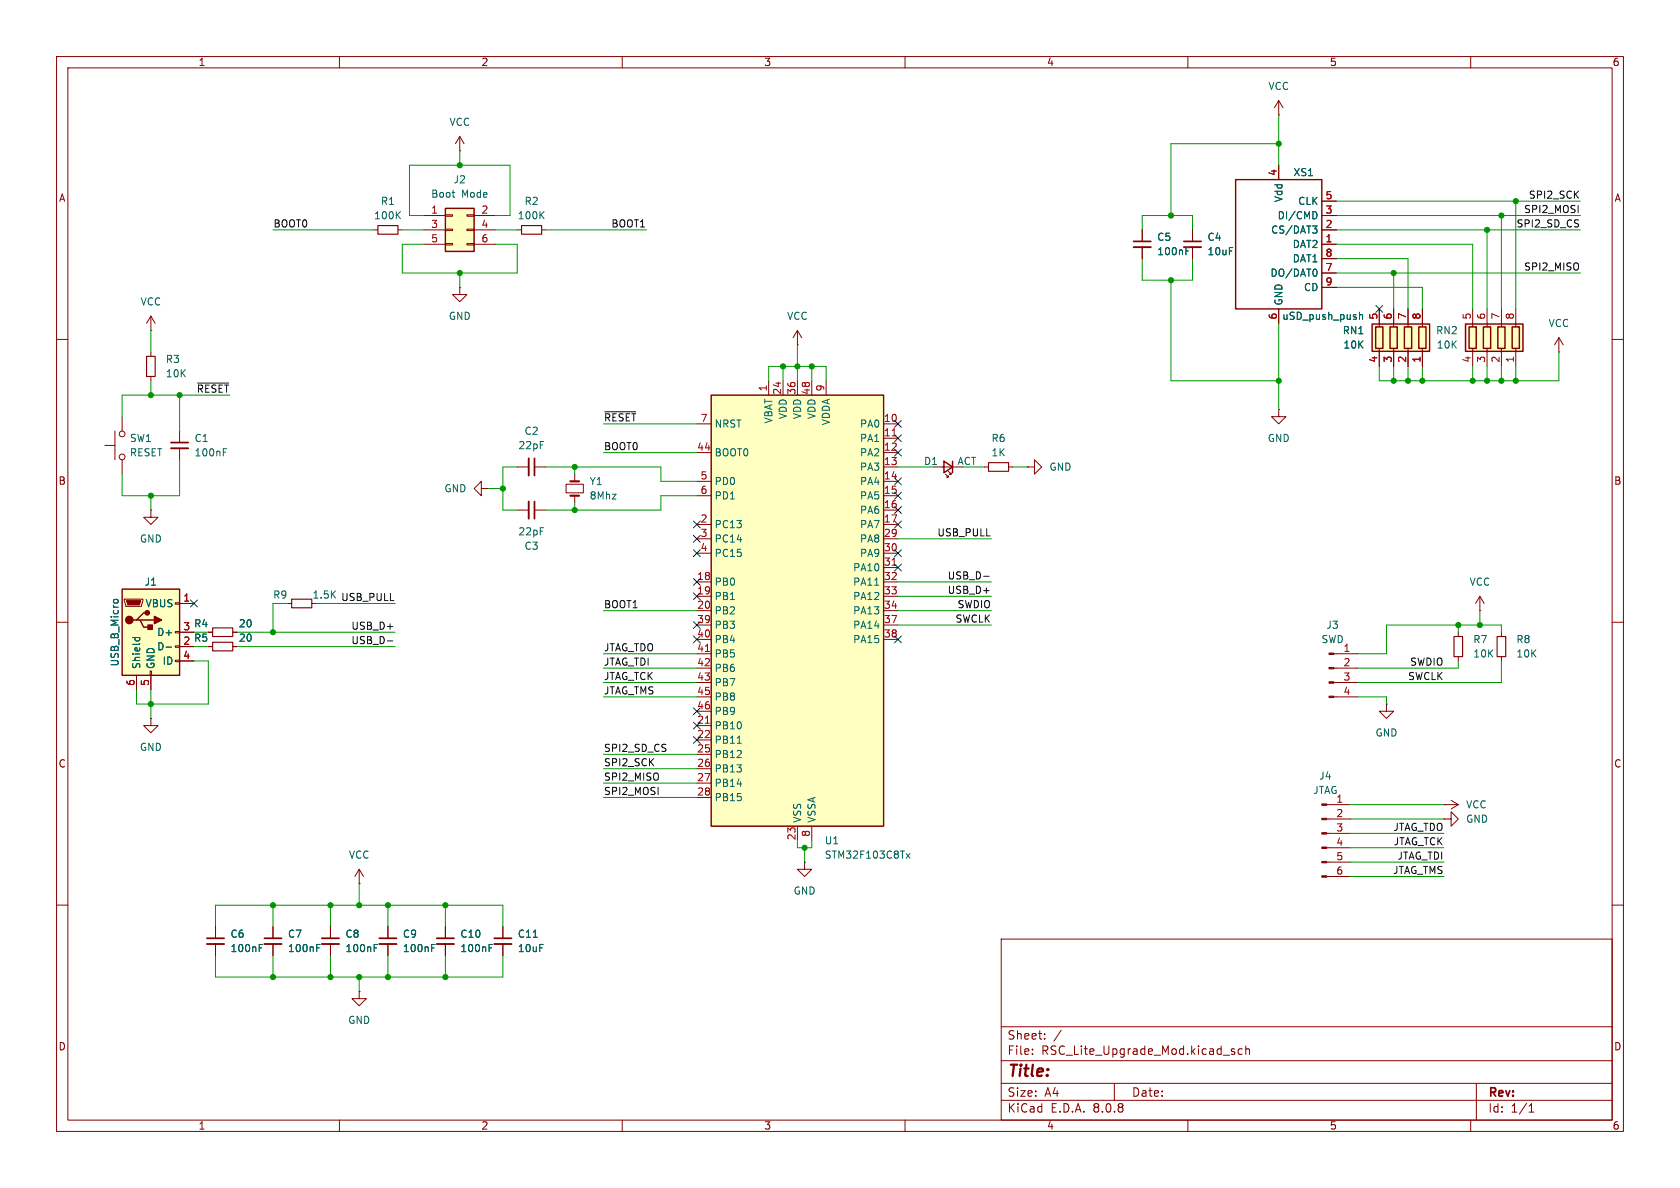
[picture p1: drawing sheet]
<svg xmlns="http://www.w3.org/2000/svg" width="297mm" height="210mm" viewBox="0 0 297 210" stroke-linecap="round" stroke-linejoin="round" font-family="sans-serif">
<g fill="none" stroke="#840000" stroke-width=".18">
<path d="M10 10h277v190h-277zM12 12h273v186h-273zM60 10v2M110 10v2M160 10v2M210 10v2M226.1 17.8l-.8 1.3M226.1 17.8v2.5M226.1 17.8l.7 1.3M260 10v2M81.3 26.7h.1M81.3 24.1l-.8 1.3"/>
<path d="M81.3 24.1v2.6M81.3 24.1l.7 1.3M226.1 20.3h.1M81.3 50.8v1.3h1.2l-1.2 1.2-1.3-1.2h1.3M81.3 50.8h.1M201.9 40.6v2.1M201.9 43.7v2M210.8 40.6v2.1M210.8 43.7v2M10 60h2M18.5 78.7h1.8M20.3 76.2v5.1"/>
<path d="M21.6 73.7v2.5M31.7 76.2v2M31.7 79.2v2.1M226.1 72.4v1.3h1.2l-1.2 1.2-1.3-1.2h1.3M226.1 72.4h.1M285 60h2M21.6 81.3v2.5M100.1 85.6h3v1.5h-3zM101.6 83.8v1.3M101.6 87.6v1.3M10 110h2M261.6 108h.1"/>
<path d="M261.6 105.4l-.7 1.3M261.6 105.4v2.6M261.6 105.4l.8 1.3M285 110h2M26.7 127v1.3h1.2l-1.2 1.2-1.3-1.2h1.3M26.7 127h.1M10 160h2M58.4 163.8v2.1M58.4 166.9v2M63.5 175.3v1.2h1.3l-1.3 1.3-1.3-1.3h1.3M63.5 175.3h.1M68.6 163.8v2.1"/>
<path d="M68.6 166.9v2M177 166h108v32h-108zM285 160h2M60 198v2M110 198v2M160 198v2M177 194.5h108M177 191.5h108M177 187.5h108M177 181.5h108M182.5 186.3v.1M182.5 185.5v.1"/>
<path d="M184.7 183.6v.1M184.7 182.8v.1M187.6 182.1l-1.3 2M197 191.5v3M210 198v2M217.9 185.9l.3 .1 .1 .2-.2 .2h-.3M217.9 185.4l.3 .1M219.6 185.5l-.4-.1-.3 .3v.4l.1 .2h.6M220.2 185.5l.3-.1 .3 .1 .1 .9M220.2 184.9v1.5M260 198v2M261 191.5v6.5"/>
<path d="M270.3 196.6h.9M270.3 195.5l.4-.4v1.5"/>
<circle cx="21.6" cy="76.7" r=".51"/>
<circle cx="21.6" cy="80.8" r=".51"/>
</g>
<path d="M100.8 85.1h1.6M100.8 87.6h1.6" fill="none" stroke="#840000" stroke-width=".38"/>
<path d="M200.4 43.7h3.1M209.3 43.7h3M30.2 79.2h3.1M56.9 166.9h3M67.1 166.9h3" fill="none" stroke="#840000" stroke-width=".33"/>
<path d="M200.4 42.7h3.1M209.3 42.7h3M30.2 78.2h3.1M56.9 165.9h3M67.1 165.9h3" fill="none" stroke="#840000" stroke-width=".3"/>
<path d="M209.7 44.4h.4M209.7 43.8h.6M39.5 79.9h.4M39.5 79.3h.6M66.2 167.6h.4M66.2 167h.6M76.3 167.6h.4M76.3 167h.6" fill="none" stroke="#006464" stroke-width=".18"/>
<path d="M242.6 57.3h10.1v4.8h-10.1z" fill="#ffffc2"/>
<path d="M242.6 57.3h10.1v4.8h-10.1zM243.2 57.8h1.3v3.8h-1.3zM245.7 57.8h1.3v3.8h-1.3zM248.3 57.8h1.3v3.8h-1.3zM250.8 57.8h1.3v3.8h-1.3z" fill="none" stroke="#840000" stroke-width=".25"/>
<path d="M243.8 54.6v3.2M246.4 54.6v3.2M248.9 54.6v3.2M251.5 54.6v3.2M243.8 61.6v3.2M246.4 61.6v3.2M248.9 61.6v3.2M251.5 61.6v3.2M245.1 124.5v1.2h1.3l-1.3 1.3-1.3-1.3h1.3M245.1 124.5h.1" fill="none" stroke="#840000" stroke-width=".18"/>
<path d="M125.7 69.9h30.5v76.2h-30.5z" fill="#ffffc2"/>
<path d="M125.7 69.9h30.5v76.2h-30.5z" fill="none" stroke="#840000" stroke-width=".25"/>
<g fill="none" stroke="#840000" stroke-width=".18">
<path d="M275.6 59.7l-.8 1.3M275.6 59.7v2.5M275.6 59.7l.8 1.3M123.2 74.9h2.5M135.9 67.3v2.6M138.4 67.3v2.6M141 67.3v2.6M143.5 67.3v2.6M146 67.3v2.6M156.2 74.9h2.5M156.2 77.5h2.5M275.6 62.2h.1"/>
<path d="M85.1 86.4v-1.3l-1.3 1.3 1.3 1.2v-1.2h1.3M86.4 86.4h.1M123.2 80h2.5M123.2 85.1h2.5M123.2 87.6h2.5M123.2 92.7h2.5M123.2 95.3h2.5M123.2 97.8h2.5M156.2 80h2.5M156.2 82.6h2.5M156.2 85.1h2.5M156.2 87.6h2.5"/>
<path d="M156.2 90.2h2.5M156.2 92.7h2.5M156.2 95.3h2.5M156.2 97.8h2.5M36.8 114.3h.8M36.8 111.8h.8M41.1 114.3h.8M41.1 111.8h.8M50.8 106.7h.8M55.1 106.7h.8M123.2 102.9h2.5M123.2 105.4h2.5"/>
<path d="M123.2 108h2.5M123.2 110.5h2.5M123.2 113h2.5M123.2 115.6h2.5M123.2 118.1h2.5M156.2 102.9h2.5M156.2 105.4h2.5M156.2 108h2.5M156.2 100.3h2.5M156.2 110.5h2.5M156.2 113h2.5M235.8 115.6h4.2"/>
<path d="M235.8 118.1h4.2M257.8 111.8v.7M257.8 116.1v.7M265.4 111.8v.7M265.4 116.1v.7M123.2 128.3h2.5M123.2 130.8h2.5M123.2 133.4h2.5M123.2 135.9h2.5M123.2 138.4h2.5M123.2 120.7h2.5M123.2 123.2h2.5"/>
<path d="M123.2 125.7h2.5M235.8 120.7h4.2M235.8 123.2h4.2M63.5 156.2h.1M63.5 153.7l-.8 1.2M63.5 153.7v2.5M63.5 153.7l.8 1.2M123.2 141h2.5M141 146.1v2.5M143.5 146.1v2.5M234.5 154.9h4.3M234.5 152.4h4.3"/>
<path d="M234.5 149.9h4.3M234.5 147.3h4.3M234.5 144.8h4.3M234.5 142.2h4.3M255.3 142.2h.1M255.3 142.2h2.5M256.5 141.5l1.3 .7M257.8 142.2l-1.3 .8M38.1 163.8v2.1M38.1 166.9v2M78.7 163.8v2.1M78.7 166.9v2"/>
<path d="M88.9 163.8v2.1M88.9 166.9v2"/>
</g>
<path d="M157.7 77.1h.7M157.7 99.9h.7M124.7 115.2h.7M124.7 127.9h.7" fill="none" stroke="#a90000" stroke-width=".18"/>
<path d="M154.6 103.4h.8M130.3 131.4h.8M160.2 150.9l.7 .8M160.9 150.9l-.7 .8M45.8 167.6h.5M45.8 167h.6M86.5 167.6h.4M86.5 167h.6M94.3 165.7h.7" fill="none" stroke="#006464" stroke-width=".18"/>
<path d="M37.6 113.5h3.5v1.6h-3.5zM37.6 111h3.5v1.5h-3.5zM51.6 105.9h3.5v1.5h-3.5zM257 112.5h1.6v3.6h-1.6zM264.7 112.5h1.5v3.6h-1.5z" fill="none" stroke="#840000" stroke-width=".2"/>
<path d="M36.6 166.9h3M77.2 166.9h3.1M87.4 166.9h3" fill="none" stroke="#840000" stroke-width=".33"/>
<path d="M36.6 165.9h3M77.2 165.9h3.1M87.4 165.9h3" fill="none" stroke="#840000" stroke-width=".3"/>
<g fill="#840000" stroke="#840000" stroke-width=".18">
<path d="M233.7 154.8h.8v.3h-.8z"/>
<path d="M233.7 152.3h.8v.2h-.8z"/>
<path d="M233.7 149.7h.8v.3h-.8z"/>
<path d="M233.7 147.2h.8v.2h-.8z"/>
<path d="M233.7 144.7h.8v.2h-.8z"/>
<path d="M233.7 142.1h.8v.3h-.8z"/>
<path d="M234.9 123.1h.9v.2h-.9z"/>
<path d="M234.9 120.5h.9v.3h-.9z"/>
<path d="M234.9 118h.9v.2h-.9z"/>
<path d="M234.9 115.4h.9v.3h-.9z"/>
</g>
<path d="M259.1 57.3h10.1v4.8h-10.1z" fill="#ffffc2"/>
<path d="M259.1 57.3h10.1v4.8h-10.1zM259.7 57.8h1.3v3.8h-1.3zM262.3 57.8h1.2v3.8h-1.2zM264.8 57.8h1.3v3.8h-1.3zM267.3 57.8h1.3v3.8h-1.3z" fill="none" stroke="#840000" stroke-width=".25"/>
<path d="M260.3 54.6v3.2M262.9 54.6v3.2M265.4 54.6v3.2M268 54.6v3.2M260.3 61.6v3.2M262.9 61.6v3.2M265.4 61.6v3.2M268 61.6v3.2" fill="none" stroke="#840000" stroke-width=".18"/>
<path d="M21.6 104.1h10.1v15.3h-10.1z" fill="#ffffc2"/>
<path d="M218.4 31.8h15.3v22.8h-15.3zM21.6 104.1h10.1v15.3h-10.1zM24.1 109.6h.7l.6 1.3h1.3M24.8 109.6h2.5M26 108.3h-.6l-1.3 1.3h-.6" fill="none" stroke="#840000" stroke-width=".25"/>
<g fill="#840000" stroke="#840000" stroke-width=".25">
<path d="M27.3 109l1.3 .6-1.3 .6z"/>
<path d="M26.2 110.5h.7v.8h-.7z"/>
<circle cx="22.9" cy="109.6" r=".63"/>
<circle cx="26" cy="108.3" r=".38"/>
</g>
<g fill="none" stroke="#840000" stroke-width=".18">
<path d="M226.1 29.2v2.6M233.7 38.1h2.5M233.7 35.6h2.5M26.7 58.4h.1M26.7 55.9v2.5M26.7 55.9l-.8 1.3M26.7 55.9l.7 1.3M66 40.6h.8M70.4 40.6h.7M91.4 40.6h.8M95.8 40.6h.7M141 58.4l-.8 1.3"/>
<path d="M141 58.4v2.6M141 58.4l.7 1.3M226.1 54.6v2.6M233.7 40.6h2.5M233.7 43.2h2.5M233.7 48.3h2.5M233.7 45.7h2.5M233.7 50.8h2.5M26.7 62.2v.8M26.7 66.5v.8M141 61h.1M91.4 90.2h2.1"/>
<path d="M91.4 82.6h2.1M94.5 90.2h2M94.5 82.6h2M22 105.9h3.3v.3l-.3 1h-2.8zM24.1 119.4v2.5M26.5 118.6h.3v.8h-.3zM26.7 119.4v2.5M31 116.7h.7v.3h-.7zM31 114.2h.7v.2h-.7zM31 111.6h.7v.3h-.7zM31 106.6h.7v.2h-.7zM31.7 106.7h2.6"/>
<path d="M31.7 116.8h2.6M142.2 152.4v1.3h1.3l-1.3 1.2-1.2-1.2h1.2M142.2 152.4h.1M255.3 144.8h1.2v-1.3l1.3 1.3-1.3 1.3v-1.3M255.3 144.8h.1M48.3 163.8v2.1M48.3 166.9v2"/>
</g>
<path d="M22.4 106.2h2.5l-.3 .7h-2z" fill="#840000" stroke="#840000" stroke-width=".18"/>
<g fill="none" stroke="#006464" stroke-width=".18">
<path d="M70.2 38l.6 .7M70.8 37.4l-.7 .7M95.6 38l.6 .7M96.2 37.4l-.7 .7M232 39.9h.8l-.4 .5M232.6 37.5l.2 .5-.2 .6M232.6 40.4l.2 .3v.3l-.2 .2M232.7 47.7l.1 .4-.1 .6M240.3 55.2v1.3M240.3 55.7l.2-.1 .3 .1 .1 .8M20.1 106.4v-.3l.2-.1h.5l.1 .4M23.4 112.7h1.3"/>
<path d="M23.9 112.7v.4M24.6 112.7l.1 .4M29.4 114.4h.9M56 167.6h.4M56 167h.6"/>
</g>
<path d="M93.5 81v3.1M93.5 88.6v3.1M46.7 166.9h3.1" fill="none" stroke="#840000" stroke-width=".33"/>
<path d="M94.5 81v3.1M94.5 88.6v3.1M46.7 165.9h3.1" fill="none" stroke="#840000" stroke-width=".3"/>
<path d="M66.8 39.9h3.6v1.5h-3.6zM92.2 39.9h3.6v1.5h-3.6zM25.9 63h1.5v3.5h-1.5z" fill="none" stroke="#840000" stroke-width=".2"/>
<path d="M78.7 36.8h5.1v7.7h-5.1z" fill="#ffffc2"/>
<g fill="none" stroke="#840000" stroke-width=".18">
<path d="M74.9 38.1h3.8M78.7 38h1.3v.2h-1.3zM82.5 38h1.3v.2h-1.3zM83.8 38.1h3.8M226.1 29.2v2.6M233.7 38.1h2.5M233.7 35.6h2.5M74.9 40.6h3.8M74.9 43.2h3.8M78.7 43.1h1.3v.2h-1.3zM78.7 40.5h1.3v.3h-1.3zM82.5 43.1h1.3v.2h-1.3z"/>
<path d="M82.5 40.5h1.3v.3h-1.3zM83.8 40.6h3.8M83.8 43.2h3.8M201.9 40.6v2.1M201.9 43.7v2M210.8 40.6v2.1M210.8 43.7v2M226.1 54.6v2.6M233.7 40.6h2.5M233.7 43.2h2.5M233.7 48.3h2.5M233.7 45.7h2.5"/>
<path d="M233.7 50.8h2.5M243.8 54.6v2.6M246.4 54.6v2.6M248.9 54.6v2.6M251.5 54.6v2.6M243.8 62.2v2.6M246.4 62.2v2.6M248.9 62.2v2.6M251.5 62.2v2.6M26.7 90.2v1.2h1.2l-1.2 1.3-1.3-1.3h1.3M26.7 90.2h.1M165.1 82.6h5.1"/>
<path d="M167.1 83.8l.5 .5h-.2h.2v-.2M167.6 83.3l.5 .5h-.2h.2v-.2M174 82.6h.8M178.3 82.6h.8M181.6 82.6h1.3v-1.3l1.2 1.3-1.2 1.2v-1.2M181.6 82.6h.1M24.1 119.4v2.5M26.7 119.4v2.5M31.7 106.7h2.6M31.7 116.8h2.6M36.8 114.3h.8M36.8 111.8h.8"/>
<path d="M41.1 114.3h.8M41.1 111.8h.8M38.1 163.8v2.1M38.1 166.9v2M48.3 163.8v2.1M48.3 166.9v2M58.4 163.8v2.1M58.4 166.9v2M68.6 163.8v2.1M68.6 166.9v2M78.7 163.8v2.1M78.7 166.9v2"/>
<path d="M88.9 163.8v2.1M88.9 166.9v2"/>
</g>
<path d="M78.7 36.8h5.1v7.7h-5.1zM166.9 81.5l1.5 1.1-1.5 1zM168.4 81.5v2.1" fill="none" stroke="#840000" stroke-width=".25"/>
<g fill="none" stroke="#006464" stroke-width=".18">
<path d="M79.9 34h.5M80.3 34.9h.1M232 39.9h.8l-.4 .5M232.6 37.5l.2 .5-.2 .6M209.7 44.4h.4M209.7 43.8h.6M232.6 40.4l.2 .3v.3l-.2 .2M232.7 47.7l.1 .4-.1 .6M240.3 55.2v1.3M240.3 55.7l.2-.1 .3 .1 .1 .8M20.1 106.4v-.3l.2-.1h.5l.1 .4M23.4 112.7h1.3"/>
<path d="M23.9 112.7v.4M24.6 112.7l.1 .4M29.4 114.4h.9M45.8 167.6h.5M45.8 167h.6M56 167.6h.4M56 167h.6M66.2 167.6h.4M66.2 167h.6M76.3 167.6h.4M76.3 167h.6M86.5 167.6h.4"/>
<path d="M86.5 167h.6M94.3 165.7h.7"/>
</g>
<path d="M174.8 81.8h3.5v1.5h-3.5z" fill="none" stroke="#840000" stroke-width=".2"/>
<path d="M34.9 67.7h5.5M106.9 72.8h5.5M68.5 113.3h.9M173.9 101.9h1" fill="none" stroke="#0f0f0f" stroke-width=".18"/>
<g fill="none" stroke="#009600" stroke-width=".18">
<path d="M74.9 38.1h-2.5v-8.9h17.8v8.9h-2.6M81.3 26.7v2.5M226.1 25.4h-19.1v12.7M226.1 20.3v8.9M236.2 38.1h43.2M236.2 35.6h43.2M265.4 38.1v16.5M268 35.6v19M26.7 58.4v3.8M48.3 40.6h17.7M71.1 40.6h3.8M74.9 43.2h-3.8v5.1h20.3v-5.1h-3.8"/>
<path d="M81.3 48.3v2.5M87.6 40.6h3.8M96.5 40.6h17.8M201.9 40.6v-2.5h8.9v2.5M201.9 45.7v3.8h8.9v-3.8M207 49.5v17.8h19.1M226.1 57.2v15.2M236.2 48.3h43.2M236.2 43.2h24.1v11.4M236.2 40.6h43.2M236.2 45.7h12.7v8.9M236.2 50.8h15.3v3.8"/>
<path d="M246.4 48.3v6.3M262.9 40.6v14M26.7 67.3v2.6M31.7 69.9v6.3M40.6 69.9h-19v3.8M106.7 74.9h16.5M135.9 67.3v-2.5h10.1v2.5M138.4 64.8v2.5M141 61v6.3M143.5 64.8v2.5M246.4 64.8v2.5M248.9 64.8v2.5"/>
<path d="M251.5 64.8v2.5M260.3 64.8v2.5M262.9 64.8v2.5M265.4 64.8v2.5M268 64.8v2.5M275.6 62.2v5.1h-31.8v-2.5M26.7 87.6v2.6M31.7 81.3v6.3h-10.1v-3.8M86.4 86.4h2.5M91.4 82.6h-2.5v7.6h2.5M96.5 82.6h20.3v2.5h6.4M101.6 82.6v1.2"/>
<path d="M101.6 88.9v1.3M106.7 80h16.5M123.2 87.6h-6.4v2.6h-20.3M158.7 82.6h6.4M158.7 95.3h16.6M170.2 82.6h3.8M179.1 82.6h2.5M34.3 116.8h2.5v7.7h-12.7v-2.6M41.9 111.8h27.9M41.9 114.3h27.9M50.8 106.7h-2.5v5.1M55.9 106.7h13.9"/>
<path d="M106.7 115.6h16.5M106.7 108h16.5M106.7 118.1h16.5M158.7 108h16.6M158.7 102.9h16.6M158.7 105.4h16.6M158.7 110.5h16.6M257.8 116.8v1.3h-17.8M257.8 110.5v1.3M261.6 108v2.5M265.4 111.8v-1.3h-20.3v5.1h-5.1M265.4 116.8v3.9h-25.4"/>
<path d="M26.7 121.9v5.1M106.7 123.2h16.5M106.7 133.4h16.5M106.7 135.9h16.5M106.7 138.4h16.5M106.7 120.7h16.5M240 123.2h5.1v1.3M63.5 156.2v3.8M106.7 141h16.5M141 148.6v1.3h2.5v-1.3M142.2 149.9v2.5M238.8 149.9h16.5"/>
<path d="M238.8 144.8h16.5M238.8 154.9h16.5M238.8 147.3h16.5M238.8 152.4h16.5M238.8 142.2h16.5M38.1 163.8v-3.8h50.8v3.8M38.1 168.9v3.8h50.8v-3.8M48.3 160v3.8M48.3 168.9v3.8M58.4 160v3.8M58.4 168.9v3.8M63.5 172.7v2.6"/>
<path d="M68.6 160v3.8M68.6 168.9v3.8M78.7 160v3.8M78.7 168.9v3.8"/>
</g>
<g fill="none" stroke="#000084" stroke-width=".18">
<path d="M243.2 54l1.2 1.2M244.4 54l-1.2 1.2M158.1 76.9l1.3 1.2M158.1 79.4l1.3 1.2M158.1 74.3l1.3 1.2M159.4 76.9l-1.3 1.2M159.4 74.3l-1.3 1.2M159.4 79.4l-1.3 1.2M122.6 94.6l1.2 1.3M122.6 97.2l1.2 1.2M122.6 92.1l1.2 1.2M123.8 94.6l-1.2 1.3"/>
<path d="M123.8 97.2l-1.2 1.2M123.8 92.1l-1.2 1.2M158.1 97.2l1.3 1.2M158.1 99.7l1.3 1.2M158.1 92.1l1.3 1.2M158.1 84.5l1.3 1.2M158.1 87l1.3 1.2M158.1 89.6l1.3 1.2M159.4 97.2l-1.3 1.2M159.4 99.7l-1.3 1.2M159.4 92.1l-1.3 1.2M159.4 84.5l-1.3 1.2"/>
<path d="M159.4 87l-1.3 1.2M159.4 89.6l-1.3 1.2M33.7 106.1l1.2 1.2M34.9 106.1l-1.2 1.2M122.6 112.4l1.2 1.2M122.6 109.9l1.2 1.2M122.6 104.8l1.2 1.2M122.6 102.3l1.2 1.2M123.8 112.4l-1.2 1.2M123.8 109.9l-1.2 1.2M123.8 104.8l-1.2 1.2M123.8 102.3l-1.2 1.2"/>
<path d="M158.1 112.4l1.3 1.2M159.4 112.4l-1.3 1.2M122.6 125.1l1.2 1.2M122.6 127.7l1.2 1.2M122.6 130.2l1.2 1.2M123.8 127.7l-1.2 1.2M123.8 125.1l-1.2 1.2M123.8 130.2l-1.2 1.2"/>
</g>
<g fill="#009600" stroke="#009600" stroke-width=".18">
<circle cx="48.3" cy="172.7" r=".46"/>
<circle cx="58.4" cy="172.7" r=".46"/>
<circle cx="68.6" cy="172.7" r=".46"/>
<circle cx="78.7" cy="172.7" r=".46"/>
<circle cx="63.5" cy="172.7" r=".46"/>
<circle cx="68.6" cy="160" r=".46"/>
<circle cx="63.5" cy="160" r=".46"/>
<circle cx="58.4" cy="160" r=".46"/>
<circle cx="48.3" cy="160" r=".46"/>
<circle cx="26.7" cy="69.9" r=".46"/>
<circle cx="26.7" cy="87.6" r=".46"/>
<circle cx="26.7" cy="124.5" r=".46"/>
<circle cx="31.7" cy="69.9" r=".46"/>
<circle cx="48.3" cy="111.8" r=".46"/>
<circle cx="101.6" cy="82.6" r=".46"/>
<circle cx="81.3" cy="48.3" r=".46"/>
<circle cx="88.9" cy="86.4" r=".46"/>
<circle cx="81.3" cy="29.2" r=".46"/>
<circle cx="78.7" cy="160" r=".46"/>
<circle cx="142.2" cy="149.9" r=".46"/>
<circle cx="101.6" cy="90.2" r=".46"/>
<circle cx="143.5" cy="64.8" r=".46"/>
<circle cx="207" cy="49.5" r=".46"/>
<circle cx="207" cy="38.1" r=".46"/>
<circle cx="226.1" cy="25.4" r=".46"/>
<circle cx="141" cy="64.8" r=".46"/>
<circle cx="138.4" cy="64.8" r=".46"/>
<circle cx="226.1" cy="67.3" r=".46"/>
<circle cx="260.3" cy="67.3" r=".46"/>
<circle cx="261.6" cy="110.5" r=".46"/>
<circle cx="257.8" cy="110.5" r=".46"/>
<circle cx="262.9" cy="67.3" r=".46"/>
<circle cx="265.4" cy="67.3" r=".46"/>
<circle cx="251.5" cy="67.3" r=".46"/>
<circle cx="268" cy="67.3" r=".46"/>
<circle cx="265.4" cy="38.1" r=".46"/>
<circle cx="268" cy="35.6" r=".46"/>
<circle cx="246.4" cy="48.3" r=".46"/>
<circle cx="262.9" cy="40.6" r=".46"/>
<circle cx="248.9" cy="67.3" r=".46"/>
<circle cx="246.4" cy="67.3" r=".46"/>
</g>
<text font-size="2.8" fill="#840000" x="178" y="190.9">Title:</text>
<g font-size="2.1" fill="#840000">
<text x="178" y="184">Sheet:</text>
<text x="178" y="186.7">File:</text>
<text x="184.1" y="186.7">RSC_Lite_Upgrade_Mod.kicad_sch</text>
<text x="178" y="196.9">KiCad</text>
<text x="178" y="194.1">Size:</text>
<text x="184.7" y="194.1">A4</text>
<text x="185.7" y="196.9">E.D.A.</text>
<text x="193.3" y="196.9">8.0.8</text>
<text x="200" y="194.1">Date:</text>
<text x="263" y="194.3">Rev:</text>
<text x="263" y="196.9">Id:</text>
<text x="267.1" y="196.9">1/1</text>
</g>
<g font-size="1.8" fill="#840000">
<text x="35" y="11.9">1</text>
<text x="85" y="11.9">2</text>
<text x="135" y="11.9">3</text>
<text x="185" y="11.9">4</text>
<text x="235" y="11.9">5</text>
<text x="285" y="11.9">6</text>
<text x="10.3" y="35.9">A</text>
<text x="285.3" y="35.9">A</text>
<text x="10.3" y="85.9">B</text>
<text x="285.3" y="85.9">B</text>
<text x="32.3" y="114">2 R5</text>
<text x="10.3" y="135.9">C</text>
<text x="285.3" y="135.9">C</text>
<text x="10.3" y="185.9">D</text>
<text x="285.3" y="185.9">D</text>
<text x="35" y="199.9">1</text>
<text x="85" y="199.9">2</text>
<text x="135" y="199.9">3</text>
<text x="185" y="199.9">4</text>
<text x="235" y="199.9">5</text>
<text x="285" y="199.9">6</text>
</g>
<g font-size="1.8" fill="#006464">
<text x="224.1" y="16.1">VCC</text>
<text x="79.4" y="22.5">VCC</text>
<text x="76.1" y="35.2">Boot</text>
<text x="80.1" y="32.6">J2</text>
<text x="81.6" y="35.2">Mode</text>
<text x="226.9" y="35.8" transform="rotate(-90 226.9 35.8)">Vdd</text>
<text x="228.6" y="31.3">XS1</text>
<text x="66" y="39">100K</text>
<text x="67.2" y="36.4">R1</text>
<text x="91.4" y="39">100K</text>
<text x="92.6" y="36.4">R2</text>
<text x="224.6" y="41.5">CS/DAT3</text>
<text x="225.8" y="39">DI/CMD</text>
<text x="229.4" y="36.4">CLK</text>
<text x="204.5" y="42.8">C5</text>
<text x="204.5" y="45.3">100nF</text>
<text x="213.4" y="42.8">C4</text>
<text x="213.4" y="45.3">10uF</text>
<text x="228.4" y="44">DAT2</text>
<text x="228.4" y="46.6">DAT1</text>
<text x="224.5" y="49.1">DO/DAT0</text>
<text x="230.4" y="51.7">CD</text>
<text x="24.8" y="54.2">VCC</text>
<text x="79.2" y="56.7">GND</text>
<text x="139.1" y="56.7">VCC</text>
<text x="226.6" y="56.7">uSD_push_push</text>
<text x="226.9" y="54.1" transform="rotate(-90 226.9 54.1)">GND</text>
<text x="237.3" y="59.3">RN1</text>
<text x="253.8" y="59.3">RN2</text>
<text x="273.7" y="58">VCC</text>
<text x="29.2" y="64.4">R3</text>
<text x="237.4" y="61.8">10K</text>
<text x="253.9" y="61.8">10K</text>
<text x="29.2" y="66.9">10K</text>
<text x="92.6" y="77.1">C2</text>
<text x="126.2" y="75.8">NRST</text>
<text x="136.8" y="75" transform="rotate(-90 136.8 75)">VBAT</text>
<text x="139.3" y="74.2" transform="rotate(-90 139.3 74.2)">VDD</text>
<text x="141.8" y="74.2" transform="rotate(-90 141.8 74.2)">VDD</text>
<text x="144.4" y="74.2" transform="rotate(-90 144.4 74.2)">VDD</text>
<text x="146.9" y="75.3" transform="rotate(-90 146.9 75.3)">VDDA</text>
<text x="151.9" y="75.8">PA0</text>
<text x="22.9" y="80.9">RESET</text>
<text x="22.9" y="78.3">SW1</text>
<text x="34.3" y="78.3">C1</text>
<text x="34.3" y="80.9">100nF</text>
<text x="91.5" y="79.6">22pF</text>
<text x="126.2" y="80.9">BOOT0</text>
<text x="151.9" y="78.3">PA1</text>
<text x="151.9" y="80.9">PA2</text>
<text x="151.9" y="83.4">PA3</text>
<text x="163.3" y="82.4">D1</text>
<text x="169.2" y="82.4">ACT</text>
<text x="175.2" y="78.3">R6</text>
<text x="175.2" y="80.9">1K</text>
<text x="185.4" y="83.4">GND</text>
<text x="224" y="78.3">GND</text>
<text x="78.5" y="87.2">GND</text>
<text x="104.1" y="86">Y1</text>
<text x="104.1" y="88.5">8Mhz</text>
<text x="126.2" y="86">PD0</text>
<text x="126.2" y="88.5">PD1</text>
<text x="151.9" y="86">PA4</text>
<text x="151.9" y="88.5">PA5</text>
<text x="91.5" y="94.8">22pF</text>
<text x="126.2" y="93.6">PC13</text>
<text x="151.9" y="91">PA6</text>
<text x="151.9" y="93.6">PA7</text>
<text x="24.6" y="96.1">GND</text>
<text x="92.6" y="97.4">C3</text>
<text x="126.2" y="96.1">PC14</text>
<text x="126.2" y="98.7">PC15</text>
<text x="150.7" y="101.2">PA10</text>
<text x="151.9" y="96.1">PA8</text>
<text x="151.9" y="98.7">PA9</text>
<text x="25.5" y="103.7">J1</text>
<text x="25.6" y="107.5">VBUS</text>
<text x="48.2" y="106">R9</text>
<text x="55.2" y="106">1.5K</text>
<text x="126.2" y="103.7">PB0</text>
<text x="126.2" y="106.3">PB1</text>
<text x="150.7" y="103.7">PA11</text>
<text x="150.7" y="106.3">PA12</text>
<text x="259.7" y="103.7">VCC</text>
<text x="27.7" y="112.6">D+</text>
<text x="42.1" y="113.6">20</text>
<text x="42.1" y="111.1">20</text>
<text x="126.2" y="108.8">PB2</text>
<text x="126.2" y="111.4">PB3</text>
<text x="126.2" y="113.9">PB4</text>
<text x="150.7" y="108.8">PA13</text>
<text x="150.7" y="111.4">PA14</text>
<text x="150.7" y="113.9">PA15</text>
<text x="233.5" y="113.9">SWD</text>
<text x="234.4" y="111.4">J3</text>
<text x="260.4" y="113.9">R7</text>
<text x="268" y="113.9">R8</text>
<text x="21.2" y="117.9" transform="rotate(-90 21.2 117.9)">USB_B_Micro</text>
<text x="25" y="118.4" transform="rotate(-90 25 118.4)">Shield</text>
<text x="27.5" y="118.4" transform="rotate(-90 27.5 118.4)">GND</text>
<text x="27.7" y="115.2">D-</text>
<text x="28.7" y="117.7">ID</text>
<text x="126.2" y="116.4">PB5</text>
<text x="126.2" y="119">PB6</text>
<text x="260.4" y="116.4">10K</text>
<text x="268" y="116.4">10K</text>
<text x="126.2" y="121.5">PB7</text>
<text x="126.2" y="124.1">PB8</text>
<text x="126.2" y="129.1">PB10</text>
<text x="126.2" y="131.7">PB11</text>
<text x="126.2" y="126.6">PB9</text>
<text x="243.1" y="130.4">GND</text>
<text x="24.6" y="132.9">GND</text>
<text x="126.2" y="134.2">PB12</text>
<text x="126.2" y="136.8">PB13</text>
<text x="126.2" y="139.3">PB14</text>
<text x="126.2" y="141.8">PB15</text>
<text x="232.1" y="140.6">JTAG</text>
<text x="233.1" y="138">J4</text>
<text x="236.1" y="142">1</text>
<text x="259.1" y="143.1">VCC</text>
<text x="141.8" y="145.5" transform="rotate(-90 141.8 145.5)">VSS</text>
<text x="144.4" y="145.5" transform="rotate(-90 144.4 145.5)">VSSA</text>
<text x="145.7" y="149.5">U1</text>
<text x="259.1" y="145.6">GND</text>
<text x="61.6" y="152">VCC</text>
<text x="145.7" y="152">STM32F103C8Tx</text>
<text x="140.2" y="158.3">GND</text>
<text x="40.6" y="166">C6</text>
<text x="50.8" y="166">C7</text>
<text x="61" y="166">C8</text>
<text x="71.1" y="166">C9</text>
<text x="81.3" y="166">C10</text>
<text x="91.4" y="166">C11</text>
<text x="40.6" y="168.5">100nF</text>
<text x="50.8" y="168.5">100nF</text>
<text x="61" y="168.5">100nF</text>
<text x="71.1" y="168.5">100nF</text>
<text x="81.3" y="168.5">100nF</text>
<text x="91.4" y="168.5">10uF</text>
<text x="61.5" y="181.2">GND</text>
</g>
<g font-size="1.8" fill="#a90000">
<text x="225.8" y="31.2" transform="rotate(-90 225.8 31.2)">4</text>
<text x="234.2" y="35.3">5</text>
<text x="76.1" y="37.8">1</text>
<text x="76.1" y="40.4">3</text>
<text x="85" y="37.8">2</text>
<text x="85" y="40.4">4</text>
<text x="234.2" y="40.4">2</text>
<text x="234.2" y="37.8">3</text>
<text x="76.1" y="42.9">5</text>
<text x="85" y="42.9">6</text>
<text x="234.2" y="42.9">1</text>
<text x="234.2" y="45.5">8</text>
<text x="234.2" y="48">7</text>
<text x="234.2" y="50.5">9</text>
<text x="225.8" y="56.6" transform="rotate(-90 225.8 56.6)">6</text>
<text x="243.6" y="56.6" transform="rotate(-90 243.6 56.6)">5</text>
<text x="246.1" y="56.6" transform="rotate(-90 246.1 56.6)">6</text>
<text x="248.7" y="56.6" transform="rotate(-90 248.7 56.6)">7</text>
<text x="251.2" y="56.6" transform="rotate(-90 251.2 56.6)">8</text>
<text x="260.1" y="56.6" transform="rotate(-90 260.1 56.6)">5</text>
<text x="262.6" y="56.6" transform="rotate(-90 262.6 56.6)">6</text>
<text x="265.2" y="56.6" transform="rotate(-90 265.2 56.6)">7</text>
<text x="267.7" y="56.6" transform="rotate(-90 267.7 56.6)">8</text>
<text x="243.6" y="64.2" transform="rotate(-90 243.6 64.2)">4</text>
<text x="246.1" y="64.2" transform="rotate(-90 246.1 64.2)">3</text>
<text x="248.7" y="64.2" transform="rotate(-90 248.7 64.2)">2</text>
<text x="251.2" y="64.2" transform="rotate(-90 251.2 64.2)">1</text>
<text x="260.1" y="64.2" transform="rotate(-90 260.1 64.2)">4</text>
<text x="262.6" y="64.2" transform="rotate(-90 262.6 64.2)">3</text>
<text x="265.2" y="64.2" transform="rotate(-90 265.2 64.2)">2</text>
<text x="267.7" y="64.2" transform="rotate(-90 267.7 64.2)">1</text>
<text x="135.6" y="69.3" transform="rotate(-90 135.6 69.3)">1</text>
<text x="138.2" y="69.9" transform="rotate(-90 138.2 69.9)">24</text>
<text x="140.7" y="69.9" transform="rotate(-90 140.7 69.9)">36</text>
<text x="143.3" y="69.9" transform="rotate(-90 143.3 69.9)">48</text>
<text x="145.8" y="69.3" transform="rotate(-90 145.8 69.3)">9</text>
<text x="123.8" y="74.7">7</text>
<text x="156.2" y="74.7">10</text>
<text x="156.2" y="77.2">11</text>
<text x="123.1" y="79.8">44</text>
<text x="156.2" y="79.8">12</text>
<text x="156.2" y="82.3">13</text>
<text x="123.8" y="84.8">5</text>
<text x="123.8" y="87.4">6</text>
<text x="156.2" y="84.8">14</text>
<text x="156.2" y="87.4">15</text>
<text x="156.2" y="89.9">16</text>
<text x="123.8" y="92.5">2</text>
<text x="123.8" y="95">3</text>
<text x="156.2" y="92.5">17</text>
<text x="156.2" y="95">29</text>
<text x="123.8" y="97.5">4</text>
<text x="156.2" y="97.5">30</text>
<text x="156.2" y="100.1">31</text>
<text x="32.3" y="106.4">1</text>
<text x="123.1" y="102.6">18</text>
<text x="123.1" y="105.2">19</text>
<text x="123.1" y="107.7">20</text>
<text x="156.2" y="102.6">32</text>
<text x="156.2" y="105.2">33</text>
<text x="156.2" y="107.7">34</text>
<text x="32.3" y="111.5">3 R4</text>
<text x="123.1" y="110.2">39</text>
<text x="123.1" y="112.8">40</text>
<text x="156.2" y="110.2">37</text>
<text x="156.2" y="112.8">38</text>
<text x="32.3" y="116.6">4</text>
<text x="123.1" y="115.3">41</text>
<text x="123.1" y="117.9">42</text>
<text x="237.4" y="115.3">1</text>
<text x="237.4" y="117.9">2</text>
<text x="23.9" y="121.4" transform="rotate(-90 23.9 121.4)">6</text>
<text x="26.4" y="121.4" transform="rotate(-90 26.4 121.4)">5</text>
<text x="123.1" y="120.4">43</text>
<text x="123.1" y="122.9">45</text>
<text x="123.1" y="125.5">46</text>
<text x="237.4" y="120.4">3</text>
<text x="237.4" y="122.9">4</text>
<text x="123.1" y="128">21</text>
<text x="123.1" y="130.6">22</text>
<text x="123.1" y="133.1">25</text>
<text x="123.1" y="135.6">26</text>
<text x="123.1" y="138.2">27</text>
<text x="123.1" y="140.7">28</text>
<text x="140.7" y="148.6" transform="rotate(-90 140.7 148.6)">23</text>
<text x="143.3" y="148" transform="rotate(-90 143.3 148)">8</text>
<text x="236.1" y="144.5">2</text>
<text x="236.1" y="147.1">3</text>
<text x="236.1" y="149.6">4</text>
<text x="236.1" y="152.1">5</text>
<text x="236.1" y="154.7">6</text>
</g>
<g font-size="1.8" fill="#0f0f0f">
<text x="270.2" y="35.2">SPI2_SCK</text>
<text x="48.3" y="40.3">BOOT0</text>
<text x="108" y="40.3">BOOT1</text>
<text x="268" y="40.3">SPI2_SD_CS</text>
<text x="269.3" y="37.8">SPI2_MOSI</text>
<text x="269.3" y="47.9">SPI2_MISO</text>
<text x="34.7" y="69.5">~{RESET}</text>
<text x="106.7" y="74.6">~{RESET}</text>
<text x="106.7" y="79.7">BOOT0</text>
<text x="165.6" y="94.9">USB_PULL</text>
<text x="60.2" y="106.3">USB_PULL</text>
<text x="106.7" y="107.6">BOOT1</text>
<text x="167.4" y="102.5">USB_D-</text>
<text x="167.4" y="105.1">USB_D+</text>
<text x="169.2" y="107.6">SWDIO</text>
<text x="62" y="114">USB_D-</text>
<text x="62" y="111.4">USB_D+</text>
<text x="168.8" y="110.1">SWCLK</text>
<text x="106.7" y="117.8">JTAG_TDI</text>
<text x="106.7" y="115.2">JTAG_TDO</text>
<text x="249.2" y="117.8">SWDIO</text>
<text x="106.7" y="120.3">JTAG_TCK</text>
<text x="106.7" y="122.8">JTAG_TMS</text>
<text x="248.8" y="120.3">SWCLK</text>
<text x="106.7" y="133">SPI2_SD_CS</text>
<text x="106.7" y="135.5">SPI2_SCK</text>
<text x="106.7" y="138.1">SPI2_MISO</text>
<text x="106.7" y="140.6">SPI2_MOSI</text>
<text x="246.2" y="147">JTAG_TDO</text>
<text x="246.3" y="149.5">JTAG_TCK</text>
<text x="246.2" y="154.6">JTAG_TMS</text>
<text x="247" y="152.1">JTAG_TDI</text>
</g>
</svg>
